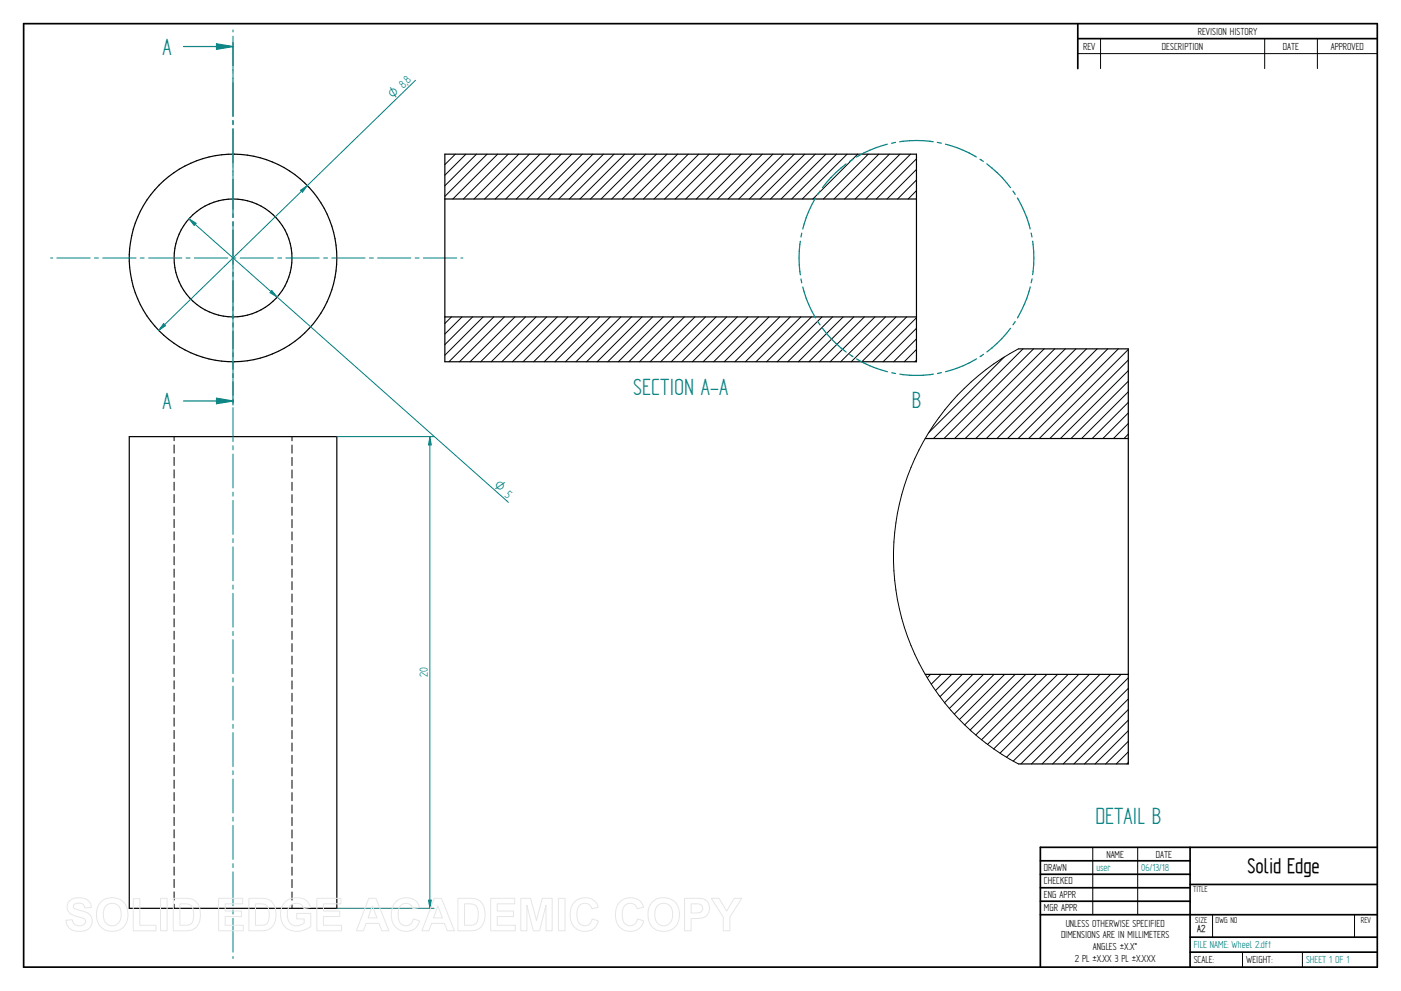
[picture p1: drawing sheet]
<svg xmlns="http://www.w3.org/2000/svg" width="594mm" height="420mm" viewBox="0 0 594 420" stroke-linecap="round" stroke-linejoin="round" font-family="sans-serif">
<g fill="none" stroke="#000" stroke-width=".72">
<path d="M10 10h574v400h-574zM457 10v19.1M457 16.4h127M504.6 359.2v50.8M584 359.2h-142.9v50.8M441.1 365h63.5M441.1 370.7h63.5M441.1 376.4h63.5M504.6 375h79.4M441.1 382.1h63.5M441.1 387.8h142.9M504.6 397.3h79.4"/>
<path d="M504.6 403.7h79.4"/>
</g>
<g fill="none" stroke="#000" stroke-width=".42">
<path d="M466.7 16.4v12.7M536.3 16.4v12.7M558.6 16.4v12.7M457 22.7h127M73.8 185.1v1.8M73.8 188.6v3.5M73.8 193.9v3.5M73.8 199.2v3.4M123.8 185.1v1.8M123.8 188.7v3.5M123.8 193.9v3.5M123.8 199.2v3.5"/>
<path d="M73.8 204.4v3.5M73.8 209.7v3.4M73.8 215v3.4M123.8 204.5v3.4M123.8 209.7v3.5M123.8 215v3.5M73.8 220.2v3.5M73.8 225.5v3.4M73.8 230.8v3.4M73.8 236v3.5M123.8 220.3v3.4M123.8 225.5v3.5"/>
<path d="M123.8 230.8v3.4M123.8 236.1v3.4M73.8 241.3v3.4M73.8 246.5v3.5M73.8 251.8v3.5M73.8 257v3.5M123.8 241.3v3.5M123.8 246.6v3.4M123.8 251.8v3.5M123.8 257.1v3.5M73.8 262.3v3.5M73.8 267.6v3.5"/>
<path d="M73.8 272.8v3.5M73.8 278.1v3.5M123.8 262.4v3.4M123.8 267.6v3.5M123.8 272.9v3.5M123.8 278.2v3.4M73.8 283.4v3.5M73.8 288.6v3.5M73.8 293.9v3.4M73.8 299.2v3.4M123.8 283.4v3.5M123.8 288.7v3.4"/>
<path d="M123.8 293.9v3.5M123.8 299.2v3.5M73.8 304.4v3.5M73.8 309.7v3.4M73.8 315v3.4M123.8 304.5v3.4M123.8 309.7v3.5M123.8 315v3.5M73.8 320.2v3.5M73.8 325.5v3.4M73.8 330.8v3.4M73.8 336v3.5"/>
<path d="M123.8 320.3v3.4M123.8 325.5v3.5M123.8 330.8v3.5M123.8 336v3.5M73.8 341.2v3.5M73.8 346.5v3.5M73.8 351.8v3.5M73.8 357v3.5M123.8 341.3v3.5M123.8 346.6v3.5M123.8 351.8v3.5M123.8 357.1v3.5"/>
<path d="M463.4 359.2v28.6M482.4 359.2v28.6M73.8 362.3v3.5M73.8 367.6v3.5M73.8 372.8v3.5M73.8 378.1v3.5M123.8 362.4v3.4M123.8 367.6v3.5M123.8 372.9v3.4M123.8 378.2v3.4M73.8 383.4v1.7M123.8 383.4v1.7"/>
<path d="M514.2 387.9v9.4M574.4 387.9v9.4M526.9 403.7v6.3M552.3 403.7v6.3"/>
</g>
<g fill="none" stroke="#000" stroke-width=".51">
<path d="M54.8 185.1h88v200h-88z"/>
<circle cx="98.8" cy="109.4" r="25"/>
<circle cx="98.8" cy="109.4" r="44"/>
</g>
<g fill="none" stroke="#008080" stroke-width=".42">
<path d="M98.8 12.7v.8M98.8 15.3v14.4M98.8 31.5v1.7M98.8 35v14.4M98.8 51.2v1.7M98.8 54.7v14.4M98.8 70.9v1.7M98.8 74.4v14.4M98.8 90.6v1.7M98.8 94.1v14.4M21.5 109.4h.8M24.1 109.4h14.2"/>
<path d="M40 109.4h1.7M43.6 109.4h14.1M59.5 109.4h1.7M63 109.4h14.1M78.9 109.4h1.7M82.4 109.4h14.2M98.3 109.4h1.7M98.8 110.3v1.7M98.8 113.7v14.4M101.8 109.4h14.1M117.8 109.4h1.7M121.2 109.4h14.2"/>
<path d="M137.2 109.4h1.7M140.7 109.4h14.1M156.6 109.4h1.7M160.1 109.4h14.1M176.1 109.4h1.7M179.5 109.4h14.2M195.4 109.4h.9M98.8 130v1.7M98.8 133.4v14.4M98.8 149.6v1.7M98.8 153.1v14.4M98.8 169.3v1.7"/>
<path d="M98.8 172.8v14.4M98.8 189v1.7M98.8 192.5v14.4M98.8 208.7v1.7M98.8 212.2v14.4M98.8 228.3v1.8M98.8 231.9v14.4M98.8 248v1.8M98.8 251.5v14.4M98.8 267.7v1.8M98.8 271.2v14.4M98.8 287.4v1.7"/>
<path d="M98.8 290.9v14.4M98.8 307.1v1.7M98.8 310.6v14.4M98.8 326.8v1.7M98.8 330.3v14.4M98.8 346.5v1.6M98.8 350v14.4M98.8 366.1v1.7M98.8 369.7v14.3M98.8 385.8v1.7M98.8 389.3v14.4M98.8 405.5v.9"/>
</g>
<g fill="none" stroke="#008080" stroke-width=".51">
<path d="M77.8 19.7h21v8.1M98.8 29.6v1.7M98.8 33.1v16.2M98.8 51.1v1.6M98.8 54.6v16.1M98.8 72.5v1.8M98.8 76v16.2M98.8 94v1.7M98.8 97.5v16.2M98.8 115.4v1.8M98.8 119v16.1M98.8 136.9v1.7"/>
<path d="M98.8 140.4v16.2M98.8 158.4v1.7M98.8 161.9v8.1"/>
</g>
<path d="M91.8 18.6l7 1.1-7 1.2z" fill="#008080"/>
<path d="M91.8 18.6l7 1.1-7 1.2zM77.8 170h21" fill="none" stroke="#008080" stroke-width=".51"/>
<path d="M91.8 168.8l7 1.2-7 1.2z" fill="#008080"/>
<g fill="none" stroke="#008080" stroke-width=".51">
<path d="M98.8 18v1.7M358.8 69.5a49.5 49.5 0 0 0-10.1 10.1M361.6 67.5l-1.4 1M376.3 61.1l-2 .6a49.7 49.7 0 0 0-11.1 4.9M379.7 60.4l-1.6 .3M381.5 60.1l1.4-.2a47.5 47.5 0 0 1 12.8 .2M397.5 60.4l1.7 .3M400.9 61.1l2 .6a51.6 51.6 0 0 1 11.1 4.8M415.5 67.5l1.5 1M418.4 69.5a51.1 51.1 0 0 1 10.1 10M340 98.8l-.4 1.7M345.8 84l-.3 .5a47.8 47.8 0 0 0-5.1 12.6"/>
<path d="M347.7 81l-1 1.5M429.5 81l1 1.4M431.4 83.9l1.7 3.1a41.9 41.9 0 0 1 3.7 10.1M437.3 98.8l.3 1.7M339.4 102.3l-.2 1.3a47.8 47.8 0 0 0 .2 12.9M339.6 118.3l.4 1.6M437.6 118.2l-.3 1.7M437.9 102.2l.2 1.4a49.6 49.6 0 0 1-.2 12.9M340.4 121.7l.5 2a45.8 45.8 0 0 0 5 11.1M346.8 136.3l.9 1.5M348.8 139.2a49 49 0 0 0 10 10.1M428.5 139.2a47.7 47.7 0 0 1-10 10"/>
<path d="M430.5 136.3l-1 1.4M436.9 121.6a51.7 51.7 0 0 1-5.4 13.2M360.3 150.3l1.4 1M363.2 152.2l.5 .3a46.6 46.6 0 0 0 12.6 5.1M378.1 158l1.7 .4M381.5 158.6l1.4 .2a47.8 47.8 0 0 0 12.9-.2M399.2 158l-1.7 .4M414.1 152.1l-.6 .4a47 47 0 0 1-12.6 5.1M417 150.2l-1.4 1M91.8 168.8l7 1.2-7 1.2zM98.8 170v1.7"/>
</g>
<g fill="none" stroke="#000" stroke-width=".42">
<path d="M193.1 65.4l-4.5 4.4M197.6 65.4l-9 8.9M202.1 65.4l-13.5 13.4M206.5 65.4l-17.9 17.9M211 65.4l-19 19M215.5 65.4l-19 19M220 65.4l-19 19M224.5 65.4l-19 19M229 65.4l-19 19M233.5 65.4l-19 19M237.9 65.4l-19 19M242.4 65.4l-19 19"/>
<path d="M246.9 65.4l-19 19M251.4 65.4l-19 19M255.9 65.4l-19 19M260.4 65.4l-19 19M264.9 65.4l-19 19M269.4 65.4l-19 19M273.9 65.4l-19 19M278.4 65.4l-19 19M282.9 65.4l-19 19M287.4 65.4l-19.1 19M291.8 65.4l-19 19M296.3 65.4l-19 19"/>
<path d="M300.8 65.4l-19 19M305.3 65.4l-19 19M309.8 65.4l-19 19M314.3 65.4l-19 19M318.8 65.4l-19 19M323.3 65.4l-19 19M327.7 65.4l-18.9 19M332.2 65.4l-18.9 19M336.8 65.4l-19.1 19M341.2 65.4l-19 19M345.7 65.4l-19 19M350.2 65.4l-19 19"/>
<path d="M354.7 65.4l-19 19M359.2 65.4l-19 19M363.7 65.4l-19 19M368.2 65.4l-19 19M372.7 65.4l-19.1 19M377.1 65.4l-19 19M381.6 65.4l-19 19M386.1 65.4l-19 19M388.6 67.4l-17 17M388.6 71.8l-12.5 12.6M388.6 76.3l-8 8.1M388.6 80.8l-3.5 3.6"/>
<path d="M191.4 134.4l-2.8 2.8M195.9 134.4l-7.3 7.2M200.4 134.4l-11.8 11.7M204.9 134.4l-16.3 16.2M209.4 134.4l-19 19M213.9 134.4l-19 19M218.3 134.4l-19 19M222.8 134.4l-19 19M227.3 134.4l-19 19M231.8 134.4l-19 19M236.3 134.4l-19 19M240.8 134.4l-19 19"/>
<path d="M245.3 134.4l-19 19M249.8 134.4l-19 19M254.2 134.4l-18.9 19M258.8 134.4l-19 19M263.3 134.4l-19 19M267.8 134.4l-19.1 19M272.2 134.4l-19 19M276.7 134.4l-19 19M281.2 134.4l-19 19M285.7 134.4l-19 19M290.2 134.4l-19 19M294.7 134.4l-19 19"/>
<path d="M299.2 134.4l-19 19M303.7 134.4l-19.1 19M308.1 134.4l-19 19M312.6 134.4l-19 19M317.1 134.4l-19 19M321.6 134.4l-19 19M326.1 134.4l-19 19M330.6 134.4l-19 19M335.1 134.4l-19 19M339.6 134.4l-19 19M344.1 134.4l-19 19M348.6 134.4l-19 19"/>
<path d="M353.1 134.4l-19.1 19M357.5 134.4l-19 19M362 134.4l-19 19M366.5 134.4l-19 19M371 134.4l-19 19M375.5 134.4l-19 19M380 134.4l-19 19M384.5 134.4l-19 19M388.6 134.7l-18.6 18.7M388.6 139.2l-14.1 14.2M388.6 143.7l-9.6 9.7M388.6 148.2l-5.2 5.2"/>
<path d="M388.6 152.7l-.7 .7M425.8 151.4l-31.9 31.9M431.8 147.9a99.6 99.6 0 0 0-10.4 169.6M433.8 147.9l-38 38M438.3 147.9l-38 38M442.8 147.9l-38 38M447.2 147.9l-37.9 38M451.7 147.9l-37.9 38M456.2 147.9l-38 38M460.7 147.9l-38 38M465.2 147.9l-38 38M469.7 147.9l-38 38"/>
<path d="M474.2 147.9l-38 38M478.4 148.2l-37.7 37.7M478.4 152.7l-33.2 33.2M478.4 157.1l-28.7 28.8M478.4 161.6l-24.3 24.3M478.4 166.1l-19.8 19.8M478.4 170.6l-15.3 15.3M478.4 175.1l-10.8 10.8M478.4 179.6l-6.3 6.3M478.4 184.1l-1.8 1.8M394.6 285.9l-1.4 1.4M399.1 285.9l-4.2 4.2"/>
<path d="M403.6 285.9l-6.9 6.9M408 285.9l-9.4 9.5M412.5 285.9l-11.9 12M417 285.9l-14.5 14.5M421.5 285.9l-16.8 16.9M426 285.9l-19.2 19.2M430.5 285.9l-21.4 21.4M435 285.9l-23.6 23.6M439.5 285.9l-25.7 25.7M443.9 285.9l-27.7 27.7M448.5 285.9l-29.7 29.7M453 285.9l-31.6 31.6"/>
<path d="M457.4 285.9l-33.4 33.4M461.9 285.9l-35.1 35.2M466.4 285.9l-36.8 36.8M470.9 285.9l-38 38M475.4 285.9l-38 38M478.4 287.4l-36.5 36.5M478.4 291.8l-32 32.1M478.4 296.3l-27.6 27.6M421.4 317.5l10.4 6.4M478.4 300.8l-23 23.1M478.4 305.3l-18.5 18.6M478.4 309.8l-14.1 14.1"/>
<path d="M478.4 314.3l-9.6 9.6M478.4 318.8l-5.1 5.1M478.4 323.3l-.6 .6"/>
</g>
<path d="M188.6 65.4h200v88h-200zM188.6 84.4h200M188.6 134.4h200M431.9 147.9h46.5v176h-46.5M392.3 185.9h86.1M392.3 285.9h86.1" fill="none" stroke="#000" stroke-width=".51"/>
<path d="M176.2 34l-108.9 106.1M69.4 137.2l.8 .8-2.9 2.1z" fill="none" stroke="#008080" stroke-width=".42"/>
<path d="M69.4 137.2l.8 .8-2.9 2.1z" fill="#008080"/>
<path d="M127.4 80.7l2.9-2-2.1 2.8z" fill="none" stroke="#008080" stroke-width=".42"/>
<path d="M127.4 80.7l2.9-2-2.1 2.8z" fill="#008080"/>
<path d="M80.1 92.8l135.5 120.2M80.1 92.8l3 1.9-.8 .8z" fill="none" stroke="#008080" stroke-width=".42"/>
<path d="M80.1 92.8l3 1.9-.8 .8z" fill="#008080"/>
<path d="M115.3 123.2l2.2 2.7-3-1.8z" fill="none" stroke="#008080" stroke-width=".42"/>
<path d="M115.3 123.2l2.2 2.7-3-1.8z" fill="#008080"/>
<path d="M142.8 185.1h41.3M142.8 385.1h41.3M181.7 381.6h1.2l-.6 3.5z" fill="none" stroke="#008080" stroke-width=".42"/>
<path d="M181.7 381.6h1.2l-.6 3.5z" fill="#008080"/>
<path d="M182.3 185.1l.6 3.5h-1.2z" fill="none" stroke="#008080" stroke-width=".42"/>
<path d="M182.3 185.1l.6 3.5h-1.2z" fill="#008080"/>
<path d="M182.3 185.1v200" fill="none" stroke="#008080" stroke-width=".42"/>
<g fill="none" stroke="#e6e6e6" stroke-width=".42">
<path d="M29.6 381.8a6.5 6.5 0 0 1 8.5 .8l.6 2.2-2.8 .1a2.7 2.7 0 0 0-2.1-2 2.7 2.7 0 0 0-2.7 1.1 1.87 1.87 0 0 0 2.2 1.8l1.4 .4a4.4 4.4 0 0 1 4 6.2 6.4 6.4 0 0 1-9.1 1.3l-1.2-1.8-.5-1.7 2.7-.3a2.94 2.94 0 0 0 2.6 2.6 2.94 2.94 0 0 0 3.1-1.9 2.67 2.67 0 0 0-2.9-1.8 4.9 4.9 0 0 1-5-4.3l.4-1.6zM42.8 382.4a6.9 6.9 0 0 1 8.3-.8 6.9 6.9 0 0 1 3 7.7 6.7 6.7 0 0 1-8 5.5 6.7 6.7 0 0 1-5.1-8.3 6.1 6.1 0 0 1 1.8-4.1zM44.8 384.2a3.9 3.9 0 0 1 4.6-.8 3.9 3.9 0 0 1 2 4.3 3.8 3.8 0 0 1-1.9 4.3 3.8 3.8 0 0 1-4.6-.7 6.6 6.6 0 0 1-.1-7.1zM56.5 381h2.8v11.3h6.9v2.3h-9.7zM68.1 380.9h2.8v13.7h-2.8zM73.5 380.9h5a5.9 5.9 0 0 1 6.5 7 5.9 5.9 0 0 1-6.3 6.7h-5.2zM76.3 383.2h1.8a3.4 3.4 0 0 1 4 3.9v1.2a3.2 3.2 0 0 1-3.8 4h-2zM92.7 380.9h10.2v2.3h-7.4v3h6.9v2.4h-6.9v3.7h7.7v2.3h-10.5zM105.5 380.9h5.1a5.9 5.9 0 0 1 6.4 7 5.9 5.9 0 0 1-6.3 6.7h-5.2zM108.3 383.2h1.9a3.4 3.4 0 0 1 4 3.9v1.2a3.2 3.2 0 0 1-3.8 4h-2.1zM120.9 382.4a7.3 7.3 0 0 1 9.7 .1l1 2.2-2.7 .5a3.7 3.7 0 0 0-4.6-2 3.7 3.7 0 0 0-2.5 4.4 4.2 4.2 0 0 0 2.2 4.5 4.2 4.2 0 0 0 5-.8v-1.7h-3.2v-2.3h6v5.4a8.1 8.1 0 0 1-11.8-.8 8.3 8.3 0 0 1 .9-9.5zM134.4 380.9h10.2v2.3h-7.4v3h6.9v2.4h-6.9v3.7h7.6v2.3h-10.4z"/>
<path d="M156.4 380.9h3l5.5 13.7h-3l-1.2-3.1h-5.5l-1.1 3.1h-3zM157.9 384.1l1.9 5.1h-3.7zM167.7 382.5a6 6 0 0 1 10.2 2.1l-2.8 .7a3.2 3.2 0 0 0-3.9-2.2 3.2 3.2 0 0 0-2.4 3.8 4.6 4.6 0 0 0 2.5 5.5 3.2 3.2 0 0 0 4-2.8l2.6 .8a6.1 6.1 0 0 1-7.2 4.3 6.1 6.1 0 0 1-4.8-6.8 7.7 7.7 0 0 1 1.8-5.4zM184.1 380.9h3.1l5.5 13.7h-3l-1.2-3.1h-5.5l-1.1 3.1h-3zM185.7 384.1l1.9 5.1h-3.8zM194.2 380.9h5a5.9 5.9 0 0 1 6.5 7 5.9 5.9 0 0 1-6.3 6.7h-5.2zM197 383.2h1.8a3.4 3.4 0 0 1 4 3.9v1.2a3.2 3.2 0 0 1-3.8 4h-2zM208.1 380.9h10.2v2.3h-7.4v3h6.9v2.4h-6.9v3.7h7.6v2.3h-10.4zM220.8 380.9h4.2l2.5 9.3 2.4-9.3h4.2v13.7h-2.5l-.1-10.8-2.7 10.8h-2.7l-2.7-10.8v10.8h-2.6zM236.8 380.9h2.8v13.7h-2.8zM243.5 382.5a6 6 0 0 1 10.2 2.1l-2.8 .7a3.2 3.2 0 0 0-3.8-2.2 3.2 3.2 0 0 0-2.4 3.8 4.6 4.6 0 0 0 2.4 5.5 3.2 3.2 0 0 0 4-2.8l2.6 .8a6.1 6.1 0 0 1-7.2 4.3 6.1 6.1 0 0 1-4.7-6.8 7.7 7.7 0 0 1 1.7-5.4zM262.7 382.5a6 6 0 0 1 10.2 2.1l-2.7 .7a3.2 3.2 0 0 0-3.9-2.2 3.2 3.2 0 0 0-2.4 3.8 4.6 4.6 0 0 0 2.4 5.5 3.2 3.2 0 0 0 4-2.8l2.7 .8a6.1 6.1 0 0 1-7.2 4.3 6.1 6.1 0 0 1-4.8-6.8 7.7 7.7 0 0 1 1.7-5.4z"/>
<path d="M276.7 382.4a6.9 6.9 0 0 1 8.3-.8 6.9 6.9 0 0 1 3 7.7 6.7 6.7 0 0 1-8.1 5.5 6.7 6.7 0 0 1-5.1-8.3 6.1 6.1 0 0 1 1.9-4.1zM278.7 384.2a3.9 3.9 0 0 1 4.6-.8 3.9 3.9 0 0 1 1.9 4.3 3.8 3.8 0 0 1-1.8 4.3 3.8 3.8 0 0 1-4.7-.7 6.6 6.6 0 0 1 0-7.1zM290.3 380.9h5.2a4.4 4.4 0 0 1 5.4 4.3 4.4 4.4 0 0 1-5.4 4.2h-2.4v5.2h-2.8zM293.1 383.2h1.8a2.1 2.1 0 0 1 2.6 .6 2.1 2.1 0 0 1 0 2.6 3.4 3.4 0 0 1-2.9 .7h-1.5zM301.6 380.9h3.3l3.2 5.4 3.2-5.4h3.2l-5 7.9v5.8h-2.8v-5.8z"/>
</g>
<g font-size="11.3" fill="#008080">
<text x="68.9" y="23.2">A</text>
<text x="268.4" y="167.4">SECTION A-A</text>
<text x="68.9" y="173.5">A</text>
<text x="386.6" y="173.1">B</text>
<text x="464.5" y="349.5">DETAIL B</text>
</g>
<text font-size="10.1" x="529" y="370.2">Solid Edge</text>
<g font-size="5.6" fill="#008080">
<text x="173.1" y="35.8" transform="rotate(-44 173.1 35.8)">8</text>
<text x="181.4" y="287.2" transform="rotate(-90 181.4 287.2)">20</text>
</g>
<g font-size="5.4" fill="#008080">
<text x="166.7" y="42" transform="rotate(-44 166.7 42)">O 8,</text>
<text x="209.3" y="206.2" transform="rotate(41 209.3 206.2)">O 5</text>
</g>
<g font-size="4.9">
<text x="507.9" y="14.7">REVISION HISTORY</text>
<text x="459.3" y="21">REV</text>
<text x="492.7" y="21">DESCRIPTION</text>
<text x="544" y="21">DATE</text>
<text x="564.3" y="21">APPROVED</text>
<text x="469.1" y="363.6">NAME</text>
<text x="490.1" y="363.6">DATE</text>
<text x="442.7" y="369.3">DRAWN</text>
<text x="442.7" y="375">CHECKED</text>
<text x="442.7" y="380.7">ENG APPR</text>
<text x="442.7" y="386.4">MGR APPR</text>
<text x="451.9" y="392.9">UNLESS OTHERWISE SPECIFIED</text>
<text x="449.9" y="397.9">DIMENSIONS ARE IN MILLIMETERS</text>
<text x="455.7" y="407.8">2 PL ±X.XX 3 PL ±X.XXX</text>
<text x="463.5" y="402.9">ANGLES ±X.X°</text>
<text x="506.2" y="408.3">SCALE:</text>
<text x="528.4" y="408.3">WEIGHT:</text>
</g>
<g font-size="4.9" fill="#008080">
<text x="464.9" y="369.3">user</text>
<text x="483.9" y="369.3">06/13/18</text>
<text x="506.2" y="402">FILE NAME: Wheel 2.dft</text>
<text x="553.8" y="408.4">SHEET 1 OF 1</text>
</g>
<text font-size="4.8" x="507.7" y="395.3">A2</text>
<g font-size="4.1">
<text x="505.9" y="378.3">TITLE</text>
<text x="506.9" y="391.1">SIZE</text>
<text x="515.4" y="391.1">DWG NO</text>
<text x="577" y="391.1">REV</text>
</g>
</svg>
